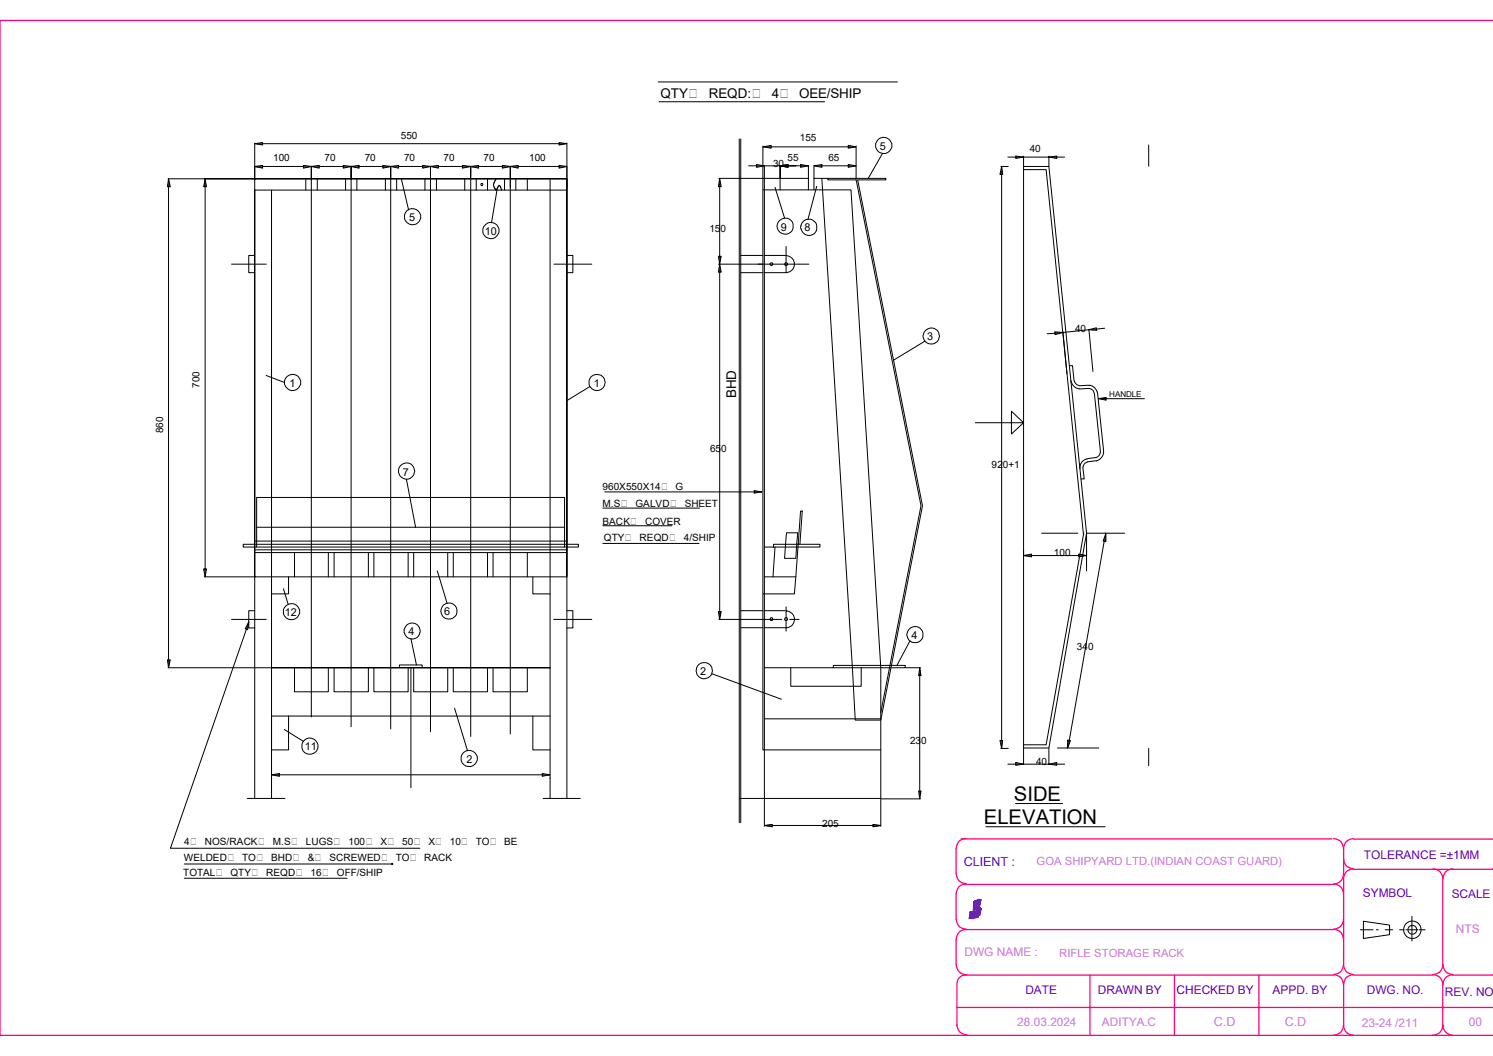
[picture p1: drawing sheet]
<svg xmlns="http://www.w3.org/2000/svg" width="297mm" height="210mm" viewBox="0 0 297 210" stroke-linecap="round" stroke-linejoin="round" font-family="sans-serif">
<g fill="#000">
<path d="M33.3 37h.6zM33.3 37l.6 .2h-.6zM33.3 37h.6v.2zM33.4 36.7l.4 .3h-.5zM33.4 36.7h.4v.3zM33.4 36.5l.4 .2h-.4zM33.4 36.5h.4v.2zM33.4 36.2l.3 .3h-.3zM33.4 36.2h.3v.3zM33.5 35.9l.2 .3h-.3zM33.5 35.9h.2v.3zM33.5 35.7l.1 .2h-.1z"/>
<path d="M33.5 35.7l.1 .2zM40.6 36.8l.5 .2h-.5zM40.6 36.8h.5v.2zM40.6 37l.5 .2h-.5zM40.6 37h.5v.2zM40.6 36.7l.5 .1zM40.6 36.3l.4 .4h-.4zM40.6 36.3h.4v.4zM40.7 36.2l.3 .1zM40.7 36l.2 .2h-.2zM40.7 36h.2v.2zM40.8 35.9l.1 .1h-.2z"/>
<path d="M40.8 35.9l.1 .1zM50.7 28.6h1.5zM50.7 28.6l1.5 .1zM50.8 33.1l1.4 .2h-1.4zM50.8 33.1h1.4v.2zM51 28.7h1.2zM50.8 33.1h1.4zM51.4 33.1h.8zM51.4 28.5l.8 .1zM51.4 28.7l.8 .1zM51.5 33.3l.7 .1zM51.4 28.5h.8z"/>
<path d="M51.5 28.4l.7 .1zM51.9 33l.3 .1zM51.9 33.4h.3zM51.9 33h.3zM52.1 32.9l.1 .1zM51.5 28.4h.7zM52.1 28.4h.1zM52.2 28.8v.1zM60.4 32.9l.5 .1zM60.4 33l1 .1zM60.4 33.1h1.1zM60.4 33.1l1.6 .1z"/>
<path d="M60.4 33.2l1 .1zM60.4 33.2h1.6zM60.4 33.4h.5zM60.4 33.3l.5 .1zM60.4 33.3h1zM62.1 33.2l1.4 .1zM62.1 33.2h1.4zM62.3 33.1l1.2 .1zM62.3 33.1h1.2zM62.7 33.1h.8zM62.8 33.3h.7v.1zM63.3 33l.2 .1z"/>
<path d="M63.4 32.9l.1 .1h-.2zM63.4 32.9l.1 .1zM68.3 32.9l.4 .1zM68.3 33l.8 .1zM68.3 33.1h1.5zM68.3 33.1l1.5 .1zM68.3 33.2l.7 .1zM68.3 33.2h1.5zM68.3 33.4h.4zM68.3 33.3l.4 .1zM68.3 33.3h.7zM69.8 33.2l1.7 .1z"/>
<path d="M69.8 33.2h1.7zM70 33.1l1.5 .1zM70.5 33.3l1 .1zM70 33.1h1.5zM70.8 33.1h.7zM71 33.4h.5zM71.2 33l.3 .1zM71.2 33h.3zM71.3 32.9l.2 .1zM76.2 32.9l.5 .1zM76.2 33l1 .1zM76.2 33.1h1.1z"/>
<path d="M76.2 33.1l1.5 .1zM76.2 33.2l1.1 .1zM76.2 33.2h1.5zM76.2 33.3l.5 .1zM76.2 33.3h1.1zM76.2 33.4h.2zM76.2 33.4h.5zM77.9 33.2l1.5 .1zM77.9 33.2h1.5zM78.1 33.1l1.3 .1zM78.1 33.1h1.3zM78.5 33.1h.9z"/>
<path d="M78.7 33.3l.7 .1zM79.1 33.4h.3zM79.2 33l.2 .1zM79.2 32.9l.2 .1h-.2zM79.2 32.9l.2 .1zM84.2 32.9l.3 .1zM84.2 33l.7 .1zM84.2 33.1h1.4zM84.2 33.1l1.5 .1zM84.2 33.2l.7 .1zM84.2 33.2h1.5zM84.2 33.4h.3z"/>
<path d="M84.2 33.3l.3 .1zM84.2 33.3h.7zM85.8 33.2l1.5 .1zM85.8 33.2h1.5zM86.2 33.1l1.1 .1zM86.2 33.1h1.1zM86.3 33.1h1zM86.4 33.3h.9v.1zM86.7 33l.6 .1zM86.7 33h.6zM87.1 32.9l.2 .1zM92 32.9l1.6 .2h-1.6z"/>
<path d="M92 32.9l1.6 .2zM92 33.1l1.6 .1zM92 33.2l1 .1zM92 33.2h1.6zM92 33.4h.5zM92 33.3l.5 .1zM92 33.3h1zM93.8 33.1l1.4 .2h-1.4zM93.8 33.1h1.4v.2zM94.2 33.3h1v.1zM93.8 33.1h1.4zM94.6 33.1h.6z"/>
<path d="M95 33l.2 .1zM95 33h.2zM95 32.9l.2 .1zM99.9 32.9l.5 .1zM99.9 33l1 .1zM99.9 33.1h1.1zM99.9 33.1l1.6 .1zM99.9 33.2h1.6zM99.9 33.2l1 .1zM99.9 33.4h.5zM99.9 33.3l.5 .1zM99.9 33.3h1z"/>
<path d="M101.7 33.2l1.4 .1zM101.7 33.2h1.4zM101.9 33.1l1.2 .1zM101.9 33.1h1.2zM102.3 33.1h.8zM102.4 33.3l.7 .1zM102.8 33.4h.3zM102.9 33l.2 .1zM102.9 33h.2zM103 32.9l.1 .1zM111.2 32.9l.4 .1zM111.2 33l.9 .1z"/>
<path d="M111.2 33.1h1.5zM111.2 33.1h1.6zM111.2 33.1l1.6 .1zM111.2 33.2l.8 .1zM111.2 33.2h1.6zM111.2 33.4h.5zM111.2 33.3l.5 .1zM111.2 33.3h.8zM111.2 28.4h.8zM111.2 28.4l.9 .1zM111.2 28.5l1.5 .1zM111.2 28.7h1.2l-1.2 .2z"/>
<path d="M111.2 28.6l1.2 .1zM111.2 28.6h1.5zM142.9 36.9l.6 .1zM142.9 37l.6 .1h-.6zM142.9 37h.6v.1zM143 36.4l.4 .5h-.5zM143 36.4h.4v.5zM143.1 36l.2 .2h-.2zM143.1 36h.2v.2zM143.1 36.2l.2 .2h-.3zM143.1 36.2h.2v.2zM143.2 35.6v.4h-.1z"/>
<path d="M143.2 35.6v.4zM150.5 32.7l.4 .1zM150.5 32.8l.8 .1zM150.5 32.9l1.5 .1zM150.5 33h1.6zM150.5 33l1.6 .1zM150.5 33.1h.7zM150.5 33.1h1.6zM150.5 33.2h.5zM150.5 33.1l.5 .1zM151.8 29.2l1.6 .1zM151.8 29.2h1.6z"/>
<path d="M152.4 29.1l1 .1zM152.4 29.3l1 .1zM153 29.4l.4 .1zM152.4 29.1l.8-.1 .2 .1zM153.2 29h.2v.1zM155.4 33.1l1.4 .1zM155.4 33.1h1.4v.1zM155.4 33.1h1.4zM155.7 33l1.1 .1zM155.7 33h1.1zM155.7 32.9l1.1 .1zM155.7 32.9h1.1z"/>
<path d="M156.2 32.8l.6 .1zM156.3 33.2l.5 .1zM156.2 32.8h.6zM156.7 32.7l.1 .1zM159.3 32.7l.5 .1zM159.3 32.8l1.4 .2h-1.4zM159.3 32.8l1.4 .2zM159.3 33l1.6 .1zM159.3 33.1h1zM159.3 33.1h1.6zM159.3 33.2h.4zM159.3 33.1l.4 .1z"/>
<path d="M162.1 33.1h1.5zM162.3 33l1.3 .1zM162.3 33h1.3zM162.7 32.9l.9 .1zM162.9 33.1l.7 .1zM163.3 33.2l.3 .1zM162.7 32.9h.9zM163.3 32.8l.3 .1zM163.4 32.7l.2 .1h-.3zM163.4 32.7l.2 .1zM168.7 29l1.3 .1h-1.3zM168.7 29l1.3 .1z"/>
<path d="M168.7 29.1l1.5 .1zM168.7 29.3h1.2l-1.2 .2zM168.7 29.2l1.2 .1zM168.7 29.2h1.5zM168.7 32.7l.4 .1zM168.7 32.8l.9 .1zM168.7 32.9l1.5 .1zM168.7 33h1.6zM168.7 33l1.6 .1zM168.7 33.1h.8zM168.7 33.1h1.6zM168.7 33.2h.5z"/>
<path d="M168.7 33.1l.5 .1zM199 34.4l.5 .2h-.5zM199 34.4h.5v.2zM199 34.6l.6 .1zM199.1 33.9l.3 .5h-.4zM199.1 33.9h.3v.5zM199.2 33.7l.1 .2h-.2zM199.2 33.7h.1v.2zM199.3 33.4v.3h-.1zM199.3 33.4v.3zM202.1 31l1.1 .2h-1.1zM202.1 31l1.1 .2z"/>
<path d="M202.1 31.2h1.6zM202.1 31.2l1.1 .1zM202.1 31.5h.1zM202.1 31.3l.1 .2h-.1zM202.1 31.3h1.1l-1 .2zM208.7 31.2l1.6 .1zM209.2 31.3l1.1 .1zM208.7 31.2h1.6zM209.3 31.2h1zM209.7 31.4l.6 .1zM209.8 31.5l.5 .1zM210.1 31.1l.2 .1z"/>
<path d="M210.1 31.1h.2zM210.1 31l.2 .1zM142.9 53.9l.6 .1zM142.9 54l.6 .2h-.6zM142.9 54h.6v.2zM143 53.6l.4 .3h-.5zM143 53.6h.4v.3zM143 51l.4 .4h-.4zM143 51h.5l-.1 .4zM143 51.4l.4 .2h-.4zM143 51.4h.4v.2zM143 53.5l.4 .1h-.4z"/>
<path d="M143 53.5h.4v.1zM143.1 53l.2 .2h-.2zM143.1 53h.2v.2zM143.1 53.2l.2 .3h-.3zM143.1 53.2h.2v.3zM143.1 51.6l.2 .4h-.2zM143.1 51.6h.3l-.1 .4zM143.1 52l.2 .1zM143.1 52h.2zM143.1 52.6l.1 .4h-.1zM143.1 52.6l.1 .4zM143.2 52.2v.4z"/>
<path d="M209.9 66l.8 .1zM209.9 66.1h1.5zM209.9 66.1l1 .2h-1zM209.9 66.1h1.5l-.5 .2zM209.9 66.3l.7 .1zM209.9 66.3h1zM210 66.4l.2 .1zM210 66.4h.6zM210 66.5h.1zM210 66.5h.2zM216.8 65.6l1.5 .1zM217 65.7h1.3z"/>
<path d="M216.8 65.6h1.5zM217.1 65.5l1.2 .1zM217.1 65.5h1.1zM217.3 65.4l.9 .1zM217.3 65.4h.9zM217.7 65.4h.5zM218 65.3l.2 .1zM218.1 65.2l.1 .1h-.2zM218.1 65.2l.1 .1zM218.5 79.3h1.5zM218.5 79.3l1.5 .2zM218.5 79.3h1.5v.2z"/>
<path d="M219.2 79.2l.8 .1zM219.6 79.5l.4 .1zM219.2 79.2h.8zM219.8 79.1l.2 .1zM219.9 79l.1 .1h-.2zM219.9 79l.1 .1zM150 97.6l.7 .1zM150 97.7h1.2zM150 97.7l1.5 .1zM150 97.8l1.1 .1zM150 97.8h1.5zM150 97.9l.7 .1z"/>
<path d="M150 97.9h1.1zM150 98h.5zM150 98h.7zM40.5 113.1l.6 .1zM40.6 113.2l.5 .2h-.5zM40.6 113.2h.5v.2zM40.6 113.4l.4 .1h-.4zM40.6 113.4h.5l-.1 .1zM40.6 113.5l.4 .1zM40.6 113.6l.3 .4h-.3zM40.6 113.6h.4l-.1 .4zM40.7 114l.2 .2h-.2z"/>
<path d="M40.7 114h.2v.2zM40.7 114.2l.2 .3h-.2zM40.7 114.2h.2v.3zM40.8 114.5v.1zM203.6 110.5l1.7 .1zM203.6 110.5h1.7zM204.2 110.4l1.1 .1zM204.2 110.6l1.1 .1zM204.8 110.7h.5zM204.2 110.4l.8-.1 .3 .1zM205 110.3h.3v.1zM205.1 110.7l.2 .1z"/>
<path d="M214.7 110.3l.8 .1zM214.7 110.4h1.2zM214.7 110.4l1.4 .1zM214.7 110.6h1.1l-1.1 .2zM214.7 110.5l1.1 .1zM214.7 110.5h1.4zM219.5 107.6l.5 .1zM219.5 107.4l.5 .2h-.5zM219.5 107.4h.5v.2zM219.6 107.2l.4 .2h-.5zM219.6 107.2h.4v.2zM219.7 107.1l.3 .1h-.4z"/>
<path d="M219.7 107.1h.3v.1zM219.8 106.8l.2 .3h-.3zM219.8 106.8h.2v.3zM219.8 106.7l.2 .1h-.2zM219.8 106.7h.2v.1zM219.9 106.4l.1 .3h-.2zM219.9 106.4l.1 .3zM33.3 131.2l.5 .1zM33.4 131.3l.4 .4h-.4zM33.4 131.3h.4v.4zM33.4 131.7l.3 .1zM33.4 131.7h.4z"/>
<path d="M33.4 131.8l.3 .4h-.3zM33.4 131.8h.3v.4zM33.4 132.2h.3zM33.5 132.2l.1 .5zM33.5 132.2h.2l-.1 .5zM33.6 132.7v.2zM48.8 125l.5 .1zM48.8 125.1h.5zM48.9 125h.4zM49 124.8l.3 .2h-.4zM49 124.8h.3v.2zM49 125.1l.3 .1z"/>
<path d="M49.2 125.2l.1 .1zM49.2 124.3l.1 .5h-.3zM49.2 124.3h.2l-.1 .5zM49.3 124l.1 .3h-.2zM49.3 124h.1v.3zM49.4 123.9v.1h-.1zM49.4 123.9v.1zM142.9 121.5l.6 .1zM143 121.6l.4 .7h-.4zM143 121.6h.5l-.1 .7zM143.1 122.3l.2 .3h-.2zM143.1 122.3h.3l-.1 .3z"/>
<path d="M143.1 122.6l.1 .1zM143.1 122.6h.2zM143.2 122.7v.5zM182.8 134.3l.5 .1zM182.8 133.8l.4 .1zM182.8 133.9l.4 .4h-.4zM182.8 133.9h.4v.4zM182.9 133.3l.2 .1h-.2zM182.9 133.3h.2v.1zM182.9 133.4l.2 .4h-.3zM182.9 133.4h.2v.4zM183 132.8v.5h-.1z"/>
<path d="M183 132.8v.5zM54.2 154.2l1.5 .1zM54.2 154.2h1.5v.1zM54.2 154.2h1.5zM54.5 154.1l1.2 .1zM54.6 154l1.1 .1h-1.2zM54.6 154l1.1 .1zM54.6 154h1.1zM55 153.9l.7 .1zM55.1 154.3l.6 .1zM55 153.9h.7zM55.5 153.8l.2 .1z"/>
<path d="M107.9 153.8l.3 .1zM107.9 153.9l.8 .1zM107.9 154l1.4 .1zM107.9 154.1h1.5zM107.9 154.1l1.5 .1zM107.9 154.2h.7zM107.9 154.2h1.5zM107.9 154.3h.4zM107.9 154.2l.4 .1zM182.8 157.3l.4 .1h-.4zM182.8 157.3h.5l-.1 .1zM182.8 157.4l.4 .1z"/>
<path d="M182.8 157.5l.3 .5h-.3zM182.8 157.5h.4l-.1 .5zM182.9 158l.1 .4h-.1zM182.9 158h.2l-.1 .4zM182.9 158.4l.1 .1zM183 158.5v.4zM198.9 147.3l.6 .1zM199 147.4h.5zM199 147.4l.4 .3h-.4zM199 147.4h.5l-.1 .3zM199.1 147.7l.3 .1h-.3zM199.1 147.7h.3v.1z"/>
<path d="M199.1 147.8l.2 .3h-.2zM199.1 147.8h.3l-.1 .3zM199.2 148.1l.1 .2h-.1zM199.2 148.1h.1v.2zM199.2 148.3l.1 .4h-.1zM199.2 148.3h.1v.4zM199.3 148.7v.2zM202.1 151.7l.6 .1zM202.1 151.8l1.1 .1zM202.1 151.9l1.4 .1zM202.1 152l1 .1zM202.1 152h1.4z"/>
<path d="M202.1 152.1h.4l-.4 .2zM202.1 152.1h.4zM202.1 152.1h1zM208.7 152l1.6 .1zM208.7 152h1.6zM209.3 151.9l1 .1zM209.3 152.1h1zM209.8 152.1l.5 .1zM209.3 151.9l.8-.2 .2 .2zM210.1 151.7h.2v.2zM210.1 152.2l.2 .1zM212.4 147.2l.5 .1z"/>
<path d="M212.4 147.3l.5 .2h-.5zM212.4 147.3h.5v.2zM212.4 147.5l.5 .2h-.5zM212.4 147.5h.5v.2zM212.4 147.7l.4 .2h-.4zM212.4 147.7h.5l-.1 .2zM212.4 147.9l.2 .3h-.2zM212.4 147.9h.4l-.2 .3zM212.4 148.5h.2l-.2 .3zM212.4 148.2l.2 .3h-.2zM212.4 148.2h.2v.3zM152.2 164.3l1.5 .1z"/>
<path d="M152.2 164.3h1.5v.1zM152.2 164.3h1.5zM152.5 164.2l1.2 .1zM152.6 164.1l1.1 .1h-1.2zM152.6 164.1l1.1 .1zM152.6 164.1h1.1zM153.1 164l.6 .1zM153.2 164.4l.5 .1zM153.1 164h.6zM153.5 164h.2zM173.7 164h.5zM173.7 164l1.5 .2h-1.5z"/>
<path d="M173.7 164l1.5 .2zM173.7 164.2l1.6 .1zM173.7 164.3h1zM173.7 164.3h1.6zM173.7 164.4h.5zM173.7 164.3l.5 .1z"/>
</g>
<g fill="none" stroke="#000" stroke-width=".2">
<path d="M130.9 16.3h47.6M33.4 35.6h17.2h-10M33.5 35.6l.4 1.5h-.6zM33.5 37.1v94.1M40.8 35.6l.3 1.5h-.6zM40.8 37.1v76.1M50.7 28.6l1.5-.2v.4zM50.7 33.1l1.5-.2v.5zM50.7 35.6h62.1h-62.1v2.2h62.1M50.7 28.4v7.4M52.2 28.6h59M52.2 33.1h8.2"/>
<path d="M54 37.8v121M60.4 32.9l1.5 .2-1.5 .3zM60.8 35.6v2.2M61.9 33.1l1.6-.2v.5zM61.9 35.6v107M61.9 35.7v-2.6v2.7M63.1 35.6v2.2M63.5 33.1h4.8M68.3 32.9l1.5 .2-1.5 .3zM68.7 35.6v2.2M69.8 33.1l1.6-.2v.5zM69.8 35.6v108.9"/>
<path d="M69.8 35.6v-2.5v2.6M71 35.6v2.2M71.4 33.1h4.8M76.2 32.9l1.5 .2-1.5 .3zM76.7 35.6v2.2M77.7 33.1l1.6-.2v.5zM77.7 35.6v-2.5v111.8M78.9 35.6v2.2M79.3 33.1h4.8M79.8 35.6l1.5 6.1M84.1 32.9l1.5 .2-1.5 .3zM84.5 35.6v2.2"/>
<path d="M85.6 33.1l1.6-.2v.5zM85.6 35.5v-2.4v112.4M86.8 35.6v2.2M87.2 33.1h4.8M92 32.9l1.6 .2-1.6 .3zM92.5 35.6v2.2M93.6 33.1l1.6-.2v.5zM93.6 35.6v110.9M93.6 35.2v-2.1v2.4M94.7 35.6v2.2M95.2 33.1h4.7M95.7 36.6l.3-.1 .1 .3-.3 .2z"/>
<path d="M97 35.6v2.2M98.7 35.6l-.3 .6a.98 .98 0 0 0 .1 1.3l.1 .3h.2l.2-.5a.3 .3 0 0 1 .2-.3 .3 .3 0 0 1 .4 .1l.2 .7M98.9 37.4l-1.1 6.8M99.9 32.9l1.6 .2-1.6 .3zM100.4 35.6v2.2M101.5 33.1l1.6-.2v.5zM101.5 35.6v110.4M101.5 35.2v-2.1v4.1M102.6 35.6v2.2M103.1 33.1h8.1M104.9 35.6v2.2M109.4 35.6v97.2h-55.4h55.4v26h6"/>
<path d="M111.2 28.4l1.6 .2-1.6 .2zM111.2 32.9l1.6 .2-1.6 .3zM112.8 28.4v8.8M131.1 20.2h32.9M143.2 35.5l.3 1.6h-.6zM143.2 37.1v13.9M147.1 27.6v136M147.4 27.6v136M148.9 33h1.6M150.5 32.7l1.6 .3-1.6 .3zM151.8 29.2l1.6-.3v.6zM151.8 29v6.5h-8.8"/>
<path d="M151.8 37.8h17.5l5.9 95v26h-28.1M152.1 32.9v125.9M152.1 33h3.1M153.4 29.2h15.3M154.2 37.3l1.9 6.1M155.2 33l1.6-.3v.6zM155.2 35.4v-2.5v4.9M158.3 33h-1.5h2.5M159.3 32.7l1.5 .3-1.5 .3zM160.8 32.9v4.9M160.8 35.5h-9v113.6h23.4M161.9 33l1.6-.3v.6z"/>
<path d="M161.9 32.9v2.6h14.3v.3h-5.6l12.9 64.8-8.3 42.6h-5.1l-6.6-107.7M161.9 35.5v2.3M162.5 37l-1.8 6.6M163.5 33h5.2M164.7 35.5v.3h5.6l12.9 64.8-8 41.1M168.7 32.7l1.6 .3-1.6 .3zM168.7 28.9l1.6 .3-1.6 .3zM170.3 29v6.7M175.6 30.5l-2.9 5M199.1 33.1h1.5M199.3 33.1l.2 1.6h-.6zM199.3 34.7v112.6"/>
<path d="M200.5 31.2h1.6M202.1 31l1.5 .2-1.5 .3zM203.6 31.1v2M203.6 31.2h5.1M203.6 33.1h5.1l7.5 72.9-7.5 42.8h-5.1zM203.6 33.7h4.5l7.4 72.4M208.7 31.1v2M208.7 31.2l1.5-.2v.5zM210.2 31.2h1.6M228.5 28.8v4.3M46.1 52.5h6.9M50.7 50.8h-1.2v3.4h1.2"/>
<path d="M110.2 52.5h7.5M112.8 50.8h1.2v3.4h-1.2M142.9 51h.6l-.3 1.5zM143.1 52.5h8.7M143.2 52.5l.3 1.6h-.6zM143.2 54.1v67.5M147.4 54.2h4.4M147.4 50.8h4.4M150.8 52.5h10.1M152.1 50.8h4a1.72 1.72 0 0 1 1.9 1.6 1.72 1.72 0 0 1-1.6 1.8h-4.3M156.4 49v5.2M159.3 45.6a1.61 1.61 0 0 1 1.7-2 1.61 1.61 0 0 1 1.4 2.2 1.61 1.61 0 0 1-2.5 .6l-.5-.8"/>
<path d="M53 74.7l3.6 1.4M117.3 76.9l-4.5 2.8M184 67.9l-6.2 3.7M209.8 66l1.7 .1-1.6 .4zM209.9 66.3l-1.6 .1M211.5 66l.8 8.3M212.7 72.7h.7l.3 3.2M213 75.7a1.97 1.97 0 0 0 2.1 1.6h1.9a1.1 1.1 0 0 1 .7 1.1l1.2 11.3a1.16 1.16 0 0 1-1.1 1.3l-1.3 .2a1.9 1.9 0 0 0-1.7 2M213.7 75.8l.4 .6 .6 .3M214.8 76.7h.3a2.97 2.97 0 0 1 2.6 .3l.3 .4 .4 .9 1.1 11.3a1.84 1.84 0 0 1-1.7 2.1 2.19 2.19 0 0 0-2.2 .8l-.2 .6 .3 2.1h-.6M216.6 65.6l1.5-.4 .1 .5zM216.6 65.5l.8 8.4"/>
<path d="M216.6 65.6l-5.1 .5M218.5 79.3l1.5-.3v.6zM219.8 65.3l-1.6 .1M220 79.3h7.7M80.9 95.3l1.8 9.6M120.3 97.8h29.7M150 97.6l1.6 .2-1.6 .2zM194 84.1h9.6l-2.4-2.3v4.5l2.4-2.2M40.5 113.2h.6l-.3 1.5zM40.6 114.7h10M48.4 108.2h66.7v.6h-66.7zM50.7 107.6h62.1"/>
<path d="M50.7 109.9h62.1M50.7 109.3h62.1M51.1 108.8v-9.9h61.2v9.9M51.1 104.9h61.2M56.4 117.1l.9 3M57.4 114.7v3.4h-3.4M58.6 109.9v4.8M65.3 109.9v4.8M66.5 109.9v4.8M73.3 109.9v4.8M74.4 109.9v4.8M81.2 109.9v4.8"/>
<path d="M82.3 109.9v4.8M87 113.5l1.9 6.5M89.1 109.9v4.8M90.2 109.9v4.8M97 109.9v4.8M98.1 109.9v4.8M104.9 109.9v4.8M106 114.7v3.4h3.4M119.9 101h19.2M119.9 104.6h13.8M119.9 108.1h19.2M152.1 108.8h11v-.6h-9.2v.6"/>
<path d="M152.1 114.7h6.2M154.2 108.8l-.4 5.9M156.5 106h2.2l-.4 5h-2.2zM158.8 108.1l-.8 10h-6.2M158.8 108.2l.5-6.6h.3l-.5 6.6M159.6 101.6h.1M203.6 110.5l1.6-.3v.5zM203.6 109.5v1.1M205.2 110.5h9.4M207.2 106h7.2M214.6 110.2l1.6 .3-1.6 .2zM215.6 106l-7.5 42.1h-4.5"/>
<path d="M216.2 109.5v1.1M219.7 107.6l-7 39.6M219.8 106h.1M220 106v1.7l-.5-.1zM223.7 106h-7.5v7.5M33.3 131.2h.6l-.4 1.6zM33.4 132.8h20.6M46.1 123.2h6.9M49 125.1l-15.1 43.6h49.6M49.5 123.7l-.2 1.5-.5-.1zM50.7 121.5h-1.2v3.4h1.2M58.6 132.8v4.8h6.7v-4.8"/>
<path d="M66.5 132.8v4.8h6.8v-4.8M74.4 132.8v4.8h6.8v-4.8M79.5 132.8v-.6h4.5v.6M80.4 125.1v.8M80.4 125.1a1.61 1.61 0 0 1 2.5-.9 1.61 1.61 0 0 1 0 2.6 1.61 1.61 0 0 1-2.5-.9M81.7 132.8v23.9M81.7 127l1.1 5.2M82.3 132.8v4.8h6.8v-4.8M90.2 132.8v4.8h6.8v-4.8M98.1 132.8v4.8h6.8v-4.8M110.2 123.2h7.5M112.8 121.5h1.2v3.4h-1.2"/>
<path d="M141.6 134l13.8 5.1M142.9 121.6h.6l-.3 1.6zM143 123.2h.1M143.2 123.2h12.3M147.4 121.5h4.4M147.4 124.8h4.4M152.1 124.8h4.3v.7M152.1 132.8h28v-.5h-14.3v.5M152.1 121.5h4M156.4 120.7v4.1a1.69 1.69 0 0 0 1.6-1.7 1.69 1.69 0 0 0-1.6-1.6M157.1 123.2h1.9M157.3 132.8v3.7h14v-3.7"/>
<path d="M180.2 132.8h2.9M181 127.5l-2.6 4.8M183 132.8l.2 1.6h-.4zM183 134.4v22.9M49.2 158.8h1.5v-121v76.9h62.1v-79.1v123.2M50.7 158.8h6M54 154.7v.1M54 154.1l1.6-.3v.6zM55.6 154.1h52.3M56.6 145.1l3.8 2.3M57.4 142.4v6.7h-3.4v-6.7h55.4M90.4 140.8l2.6 8.5"/>
<path d="M106 142.4v6.7h3.4M107.9 153.8l1.5 .3-1.5 .3zM108 158.8h1.4M109.4 154.7v.1M152.1 143h23.1M152.1 158.9v5.4M175.2 158.9v5.4M175.3 158.9h7.8M182.8 157.3h.4l-.2 1.6zM198.9 147.3h.6l-.2 1.5zM199.1 148.8h1.5M200.5 152h1.6"/>
<path d="M202 159.8h9.4M202.1 151.6l1.5 .4-1.5 .2zM203.6 148.8v3.3M203.6 152h5.1M208.7 148.8v3.3M208.7 152l1.5-.4v.6zM210.2 152h1.6M210.4 148.8h8.2M212.4 147.2l.5 .1-.5 1.5zM228.5 148.8v3.5M36.7 171.8h41.4h-.2M36.7 174.7h32.3"/>
<path d="M152.1 164.2l1.5-.2v.4zM153.6 164.2h20.1M173.7 164l1.5 .2-1.5 .2zM196.1 164.4h23.7M270.6 184.9h2.5M271.2 183.2l5.2 .8v1.9l-5.2 .7zM273.8 184.9h.4M275.5 184.9h1.6M278.4 184.9h.9M279.7 184.9h.2M280.1 184.9h2M280.9 182.2v1.7"/>
<path d="M280.9 184.1v.2M280.9 184.4v1.1M280.9 185.7v.1M280.9 185.9v1.3M282.3 184.9h.1M282.6 184.9h.9"/>
<circle cx="175.8" cy="28.9" r="1.6"/>
<circle cx="82.1" cy="43.1" r="1.61"/>
<circle cx="97.6" cy="45.9" r="1.61"/>
<circle cx="153.5" cy="52.5" r=".26"/>
<circle cx="156.2" cy="45" r="1.61"/>
<circle cx="156.4" cy="52.5" r=".29"/>
<circle cx="58.2" cy="76" r="1.6"/>
<circle cx="118.8" cy="76.1" r="1.61"/>
<circle cx="185.3" cy="66.8" r="1.61"/>
<circle cx="80.9" cy="93.7" r="1.61"/>
<circle cx="58" cy="121.6" r="1.61"/>
<circle cx="89.3" cy="121.5" r="1.61"/>
<circle cx="140.1" cy="133.4" r="1.63"/>
<circle cx="153.4" cy="123.1" r=".29"/>
<circle cx="156.4" cy="123.1" r=".32"/>
<circle cx="182" cy="126.2" r="1.61"/>
<circle cx="61.6" cy="148.4" r="1.61"/>
<circle cx="93.3" cy="150.8" r="1.61"/>
<circle cx="281" cy="184.9" r="1.74"/>
<circle cx="281" cy="184.9" r=".88"/>
</g>
<path d="M269.3 172.9h27.6M287 174.8v17.1M216.8 193.9v12M233.6 193.9v12M250.4 193.9v12M269.3 193.9h15.8M287 195.9v8.1M288.9 193.9h8M190.4 200.4h106.5" fill="none" stroke="#ff007f" stroke-width=".25"/>
<g fill="#ff007f">
<path d="M296.9 166.7l.1 .1z"/>
<path d="M296.9 166.8h.1z"/>
<path d="M296.9 166.8v.1z"/>
<path d="M296.8 166.8l.1 .1z"/>
<path d="M296.9 205.8l.1 .1z"/>
</g>
<g fill="none" stroke="#ff007f" stroke-width=".25">
<path d="M296.9 4.1h-296.9v201.8h296.9M190.2 168.7v5.1M190.2 177.8v5M190.2 173.8a1.88 1.88 0 0 0 2 1.9M191.5 175.9h73.8M192.2 166.8a1.88 1.88 0 0 0-2 1.9M192.2 175.8a1.88 1.88 0 0 0-2 1.9M265.3 166.8a1.95 1.95 0 0 1 2 1.9 1.88 1.88 0 0 1 1.9-1.9M267.3 168.8v5.1a1.88 1.88 0 0 1-2 1.9 1.88 1.88 0 0 1 2 2M267.3 170.8a1.88 1.88 0 0 0 1.9 2M267.3 174.8v17.1M269.2 172.8a1.88 1.88 0 0 0-1.9 2"/>
<path d="M285.1 172.8a1.88 1.88 0 0 1 1.9 2M289 172.8a1.88 1.88 0 0 0-1.9 2M296.9 172.8h.1M190.2 186.8v5.1M190.2 182.8a1.88 1.88 0 0 0 2 2M190.2 191.9a1.88 1.88 0 0 0 2 1.9M190.4 195.8v8.2M191.6 184.9h73.7M191.7 193.9h73.6M192.2 184.8a1.88 1.88 0 0 0-2 2M192.4 193.8a1.82 1.82 0 0 0-2 1.9M265.3 184.8a1.88 1.88 0 0 1 2 2"/>
<path d="M267.3 182.8a1.88 1.88 0 0 1-2 2M267.3 195.4v8.6M269.2 193.8a1.88 1.88 0 0 0-1.9 2 1.95 1.95 0 0 0-2-2M269.2 193.8a1.95 1.95 0 0 1-1.9-1.9 1.88 1.88 0 0 1-2 1.9M285.1 193.8a1.88 1.88 0 0 1 1.9 2M287 191.9a1.88 1.88 0 0 1-1.9 1.9M287.1 191.9a1.88 1.88 0 0 0 1.9 1.9M289 193.8a1.88 1.88 0 0 0-1.9 2M296.9 193.8h.1M190.4 203.8a1.88 1.88 0 0 0 1.9 2M269.2 205.9a1.95 1.95 0 0 1-1.9-2 1.88 1.88 0 0 1-2 2M287 203.9a1.88 1.88 0 0 1-1.9 2"/>
<path d="M287.1 203.9a1.88 1.88 0 0 0 1.9 2"/>
</g>
<path d="M192.7 178.8h2.6v4h-2.6z" fill="#fff"/>
<path d="M194.8 180.5l-.1 .5z" fill-rule="evenodd" fill="#2d0ff8"/>
<path d="M194.7 180.6h.1M194.8 180.5l-.1 .5zM194.9 180.5h.1" fill="none" stroke="#1300f1" stroke-width=".2"/>
<path d="M194.5 178.9l-.2 1.1z" fill-rule="evenodd" fill="#2d0ff8"/>
<path d="M194.4 179h.1M194.5 178.9l-.2 1.1zM194.6 178.9h.1" fill="none" stroke="#1300f1" stroke-width=".2"/>
<path d="M194.2 179.1l-.1 .6z" fill-rule="evenodd" fill="#2d0ff8"/>
<path d="M194.2 179.1h.1M194.2 179.1l-.1 .6zM194.3 179.1h.1" fill="none" stroke="#1300f1" stroke-width=".2"/>
<path d="M194 179.2l-.1 .3z" fill-rule="evenodd" fill="#2d0ff8"/>
<path d="M193.9 179.2h.1M194 179.2l-.1 .3zM194 179.1h.1" fill="none" stroke="#1300f1" stroke-width=".2"/>
<path d="M193.7 179.3l.1 .2-.2 1.6z" fill-rule="evenodd" fill="#2d0ff8"/>
<path d="M193.7 179.5h.1M193.7 179.4h.1M193.7 179.3l.1 .2-.2 1.6zM193.8 179.5h.1" fill="none" stroke="#1300f1" stroke-width=".2"/>
<path d="M193.9 179.7l.1 .2-.1 1.2z" fill-rule="evenodd" fill="#2d0ff8"/>
<path d="M193.9 179.9h.1M193.9 179.8h.1M193.9 179.7l.1 .2-.1 1.2zM194 179.8h.1" fill="none" stroke="#1300f1" stroke-width=".2"/>
<path d="M194.1 180l.2 .1-.2 .9z" fill-rule="evenodd" fill="#2d0ff8"/>
<path d="M194.1 180.1h.1M194.1 180l.2 .1-.2 .9zM194.3 180.1h.1" fill="none" stroke="#1300f1" stroke-width=".2"/>
<path d="M194.3 180.2l.2 .1-.3 .8z" fill-rule="evenodd" fill="#2d0ff8"/>
<path d="M194.3 180.3h.1M194.3 180.2l.2 .1-.3 .8zM194.5 180.3h.1" fill="none" stroke="#1300f1" stroke-width=".2"/>
<path d="M194.6 180.4l-.1 .7z" fill-rule="evenodd" fill="#2d0ff8"/>
<path d="M194.5 180.4h.1M194.6 180.4l-.1 .7zM194.6 180.4h.1" fill="none" stroke="#1300f1" stroke-width=".2"/>
<path d="M195.1 180.7l-.2 1.4z" fill-rule="evenodd" fill="#2d0ff8"/>
<path d="M195.1 180.8h.1M195.1 180.7l-.2 1.4zM195.2 180.8h.1" fill="none" stroke="#1300f1" stroke-width=".2"/>
<path d="M193 181.4l.1 .1-.3 1.2z" fill-rule="evenodd" fill="#2d0ff8"/>
<path d="M193 181.5h.1M193 181.4h.1M193 181.3l.1 .2-.3 1.2zM193.1 181.5h.1" fill="none" stroke="#1300f1" stroke-width=".2"/>
<path d="M193.5 181.3l.1 .2-.3 1.2z" fill-rule="evenodd" fill="#2d0ff8"/>
<path d="M193.4 181.5h.1M193.5 181.4h.1M193.5 181.3l.1 .2-.3 1.2zM193.6 181.5h.1" fill="none" stroke="#1300f1" stroke-width=".2"/>
<path d="M194.4 181.1l.1 .2-.3 1.3z" fill-rule="evenodd" fill="#2d0ff8"/>
<path d="M194.4 181.3h.1M194.4 181.2h.1M194.4 181.1l.1 .2-.3 1.3zM194.5 181.3h.1" fill="none" stroke="#1300f1" stroke-width=".2"/>
<path d="M194.6 181.1l.1 .1-.3 1.3z" fill-rule="evenodd" fill="#2d0ff8"/>
<path d="M194.6 181.2h.1M194.6 181.1l.1 .1-.3 1.3zM194.7 181.2h.1" fill="none" stroke="#1300f1" stroke-width=".2"/>
<path d="M194.9 181v.2l-.3 1.2z" fill-rule="evenodd" fill="#2d0ff8"/>
<path d="M194.8 181.2h.1M194.8 181.1h.1M194.9 181v.2l-.3 1.2zM194.9 181.2h.1" fill="none" stroke="#1300f1" stroke-width=".2"/>
<path d="M194.2 181.2l.1 .2-.3 1.2z" fill-rule="evenodd" fill="#2d0ff8"/>
<path d="M194.1 181.4h.1M194.1 181.3h.1M194.2 181.2l.1 .2-.3 1.2zM194.3 181.4h.1" fill="none" stroke="#1300f1" stroke-width=".2"/>
<path d="M194 181.3l.1 .1-.4 1.3z" fill-rule="evenodd" fill="#2d0ff8"/>
<path d="M193.9 181.4h.1M194 181.3l.1 .1-.4 1.3zM194.1 181.4h.1" fill="none" stroke="#1300f1" stroke-width=".2"/>
<path d="M193.7 181.3l.1 .2-.3 1.2z" fill-rule="evenodd" fill="#2d0ff8"/>
<path d="M193.7 181.5h.1M193.7 181.4h.1M193.7 181.3l.1 .2-.3 1.2zM193.8 181.5h.1" fill="none" stroke="#1300f1" stroke-width=".2"/>
<path d="M193.3 181.3l.1 .2-.4 1.2z" fill-rule="evenodd" fill="#2d0ff8"/>
<path d="M193.2 181.5h.1M193.2 181.4h.1M193.3 181.3l.1 .2-.4 1.2zM193.4 181.5h.1" fill="none" stroke="#1300f1" stroke-width=".2"/>
<path d="M195.1 178.9v.1l-.2 1.3z" fill-rule="evenodd" fill="#2d0ff8"/>
<path d="M195 179h.1M195.1 178.9v.1l-.2 1.3zM195.2 179h.1" fill="none" stroke="#1300f1" stroke-width=".2"/>
<path d="M194.8 178.9l.1 .1-.3 1.2z" fill-rule="evenodd" fill="#2d0ff8"/>
<path d="M194.7 179h.1M194.8 178.9l.1 .1-.3 1.2zM194.9 178.9h.1" fill="none" stroke="#1300f1" stroke-width=".2"/>
<path d="M195 180.6l-.1 .3z" fill-rule="evenodd" fill="#2d0ff8"/>
<path d="M194.9 180.6h.1M195 180.5l-.1 .4zM195 180.5h.1" fill="none" stroke="#1300f1" stroke-width=".2"/>
<path d="M191.2 166.8h73.8M269.3 166.9h27.6" fill="none" stroke="#ff007f" stroke-width=".25"/>
<g font-size="4">
<text x="201.7" y="159.3">SIDE</text>
<text x="195.8" y="164">ELEVATION</text>
</g>
<g font-size="2.7">
<text x="131.4" y="19.6">QTY</text>
<text x="141" y="19.6">REQD:</text>
<text x="153.5" y="19.6">4</text>
<text x="159" y="19.6">OEE/SHIP</text>
<text x="146.4" y="79.2" transform="rotate(-90 146.4 79.2)">BHD</text>
</g>
<text font-size="2.5" fill="#5c00b8" x="191.7" y="172.1">CLIENT :</text>
<g font-size="2.5" fill="#c16edd">
<text x="241.5" y="204">C.D</text>
<text x="255.6" y="204">C.D</text>
</g>
<g font-size="2.4" fill="#5c00b8">
<text x="271.3" y="170.8">TOLERANCE =±1MM</text>
<text x="271.1" y="178.4">SYMBOL</text>
<text x="288.8" y="178.7">SCALE</text>
<text x="204" y="197.7">DATE</text>
<text x="218.4" y="197.7">DRAWN BY</text>
<text x="234.1" y="197.7">CHECKED BY</text>
<text x="253.2" y="197.7">APPD. BY</text>
<text x="271.9" y="197.7">DWG. NO.</text>
<text x="287.4" y="198">REV. NO</text>
</g>
<g font-size="2.4" fill="#c16edd">
<text x="289.6" y="185.5">NTS</text>
<text x="191.9" y="190.2">DWG NAME :</text>
<text x="270.9" y="204.3">23-24 /211</text>
<text x="292.2" y="204">00</text>
</g>
<g font-size="2.3" fill="#c16edd">
<text x="202.4" y="204">28.03.2024</text>
<text x="219.2" y="204">ADITYA.C</text>
</g>
<g font-size="2.2">
<text x="175" y="29.8">5</text>
<text x="81.4" y="44">5</text>
<text x="96.4" y="46.7">10</text>
<text x="155.4" y="45.9">9</text>
<text x="160.1" y="46">8</text>
<text x="184.4" y="67.7">3</text>
<text x="57.6" y="77">1</text>
<text x="118.1" y="77">1</text>
<text x="80.1" y="94.6">7</text>
<text x="56.7" y="122.5">12</text>
<text x="88.4" y="122.3">6</text>
<text x="81.2" y="126.2">4</text>
<text x="181.3" y="127">4</text>
<text x="139.3" y="134.2">2</text>
<text x="60.6" y="149.2">11</text>
<text x="92.8" y="151.7">2</text>
</g>
<g font-size="2.2" fill="#c16edd">
<text x="206.2" y="172">GOA SHIPYARD LTD.(INDIAN COAST GUARD)</text>
<text x="206.6" y="172">.</text>
<text x="210.7" y="190.2">RIFLE STORAGE RACK</text>
</g>
<g font-size="2">
<text x="79.8" y="27.6">550</text>
<text x="159.1" y="28.1">155</text>
<text x="54.4" y="32.1">100</text>
<text x="64.6" y="32.1">70</text>
<text x="72.6" y="32.1">70</text>
<text x="80.4" y="32.1">70</text>
<text x="88.3" y="32.1">70</text>
<text x="96.2" y="32.1">70</text>
<text x="105.3" y="32.1">100</text>
<text x="153.8" y="33.2">30</text>
<text x="156.7" y="32">55</text>
<text x="164.8" y="32">65</text>
<text x="204.9" y="30.2">40</text>
<text x="141.1" y="46.1">150</text>
<text x="213.9" y="66">40</text>
<text x="39.7" y="77.1" transform="rotate(-90 39.7 77.1)">700</text>
<text x="32.4" y="86.2" transform="rotate(-90 32.4 86.2)">860</text>
<text x="141.3" y="89.9">650</text>
<text x="197.3" y="93">920+1</text>
<text x="119.8" y="97.5">960X550X14</text>
<text x="119.8" y="100.8">M.S</text>
<text x="126.4" y="100.8">GALVD</text>
<text x="134.4" y="97.5">G</text>
<text x="136.2" y="100.8">SHEET</text>
<text x="119.8" y="104.4">BACK</text>
<text x="120.1" y="107.7">QTY</text>
<text x="127.2" y="107.7">REQD</text>
<text x="128.3" y="104.4">COVER</text>
<text x="136.1" y="107.7">4/SHIP</text>
<text x="209.7" y="110.7">100</text>
<text x="214.2" y="129.2">340</text>
<text x="181.1" y="147.9">230</text>
<text x="206.1" y="152.1">40</text>
<text x="163.6" y="164.4">205</text>
<text x="36.6" y="171.3">WELDED</text>
<text x="36.6" y="168.1">4</text>
<text x="40.8" y="168.1">NOS/RACK</text>
<text x="48.2" y="171.3">TO</text>
<text x="53.9" y="171.3">BHD</text>
<text x="54.3" y="168.1">M.S</text>
<text x="60.8" y="168.1">LUGS</text>
<text x="61.2" y="171.3">&amp;</text>
<text x="65.5" y="171.3">SCREWED</text>
<text x="69.3" y="168.1">100</text>
<text x="75.7" y="168.1">X</text>
<text x="78.7" y="171.3">TO</text>
<text x="80" y="168.1">50</text>
<text x="84.4" y="171.3">RACK</text>
<text x="85.2" y="168.1">X</text>
<text x="89.5" y="168.1">10</text>
<text x="94.7" y="168.1">TO</text>
<text x="100.3" y="168.1">BE</text>
<text x="36.4" y="174.2">TOTAL</text>
<text x="45.9" y="174.2">QTY</text>
<text x="53" y="174.2">REQD</text>
<text x="61.8" y="174.2">16</text>
<text x="67" y="174.2">OFF/SHIP</text>
</g>
<text font-size="1.6" x="220.6" y="79">HANDLE</text>
</svg>
